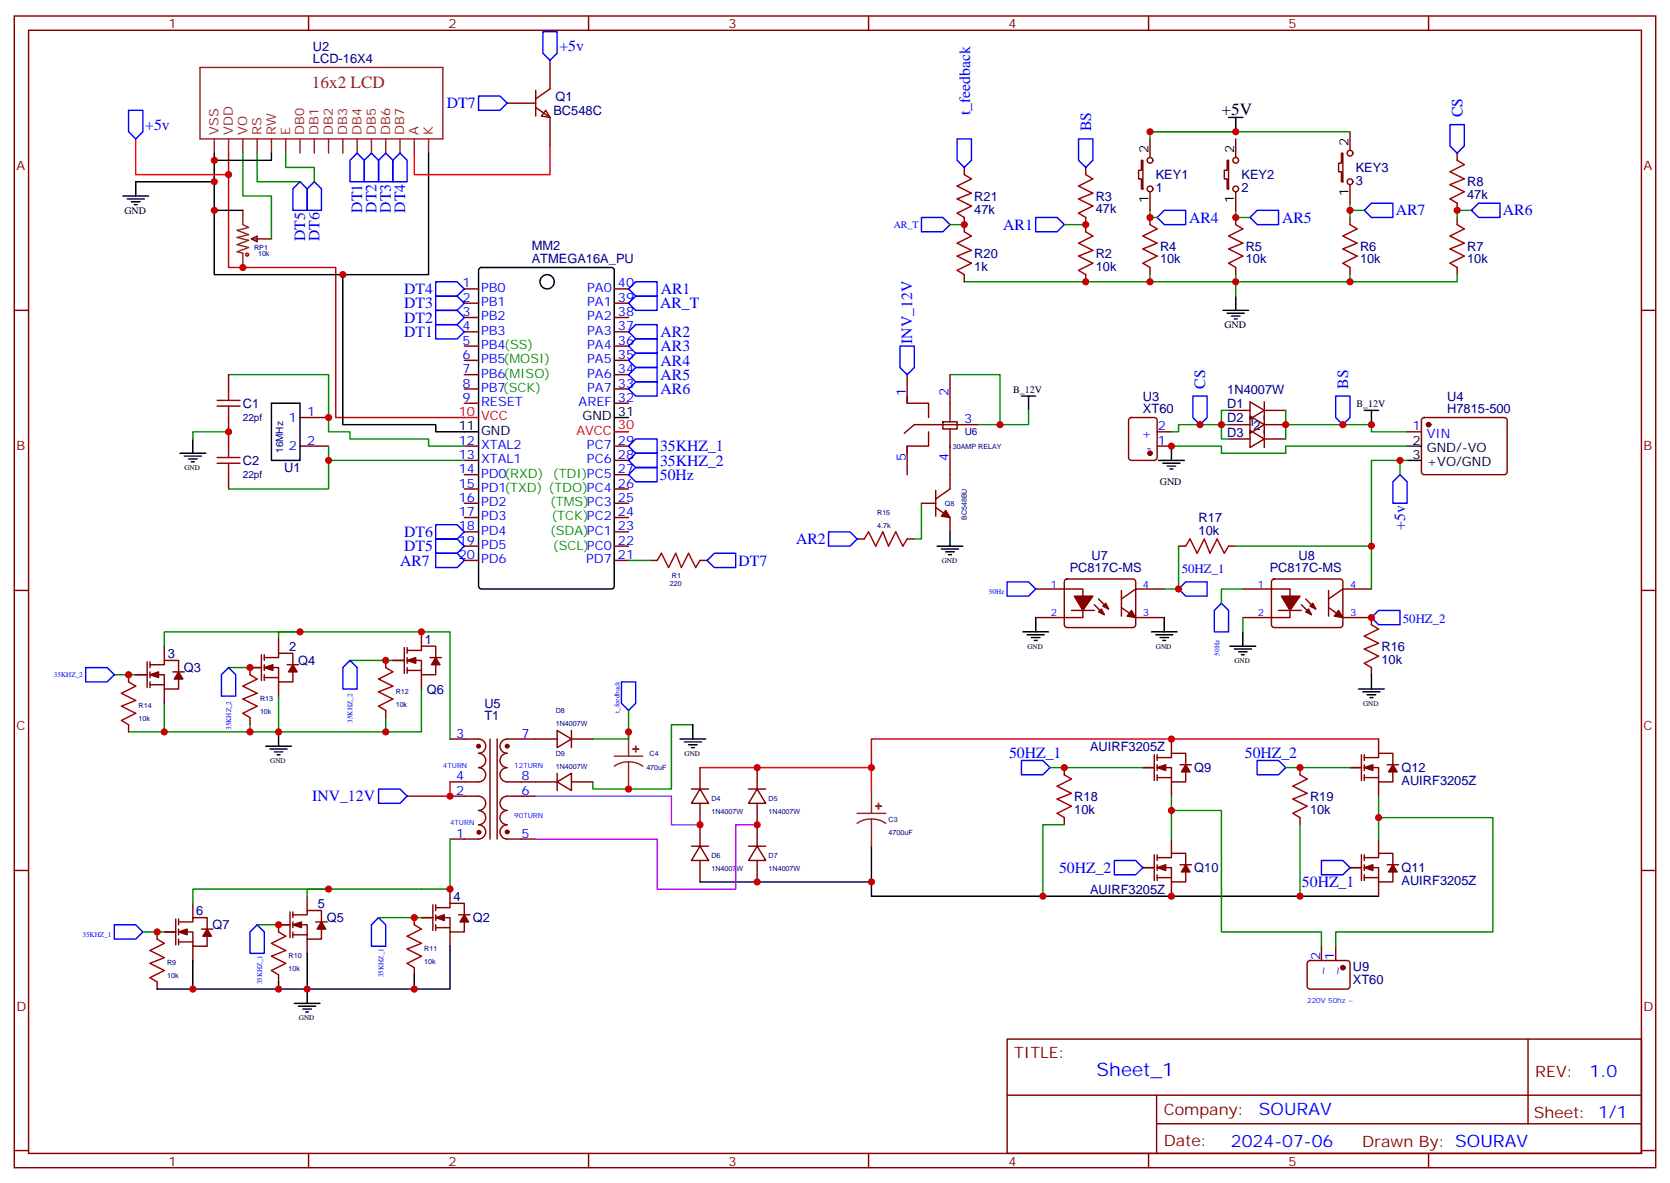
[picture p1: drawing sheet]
<svg xmlns="http://www.w3.org/2000/svg" width="412mm" height="292mm" viewBox="0 0 412 292" stroke-linecap="round" stroke-linejoin="round" font-family="sans-serif">
<g fill="none" stroke="#870000" stroke-width=".35">
<path d="M3.5 4h405.4v284.3h-405.4zM7.1 7.5h398.2v277.3h-398.2zM76.2 4v3.5M145.3 4v3.5M214.5 4v3.5M283.6 4v3.5M352.8 4v3.5M62.1 59l1.4-.7v1.4zM62.1 59h4.9M3.5 76.6h3.6M114.7 71.3h3.5M114.7 74.9h3.5"/>
<path d="M114.7 78.4h3.5M151.7 71.3h3.5M151.7 74.9h3.5M151.7 78.4h3.5M405.3 76.6h3.6M56.4 92.5v3.5M114.7 96h3.5M114.7 81.9h3.5M114.7 85.4h3.5M114.7 89h3.5M114.7 92.5h3.5M114.7 99.6h3.5"/>
<path d="M151.7 96h3.5M151.7 81.9h3.5M151.7 85.4h3.5M151.7 89h3.5M151.7 92.5h3.5M151.7 99.6h3.5M56.4 103.1v7M56.4 117.2v3.5M74.1 103.1h7M74.1 110.1h7M114.7 110.1h3.5M114.7 113.7h3.5"/>
<path d="M114.7 117.2h3.5M151.7 110.1h3.5M151.7 113.7h3.5M151.7 117.2h3.5M114.7 120.7h3.5M114.7 124.2h3.5M114.7 127.8h3.5M114.7 131.3h3.5M114.7 134.8h3.5M114.7 138.4h3.5M151.7 120.7h3.5M151.7 124.2h3.5"/>
<path d="M151.7 127.8h3.5M151.7 131.3h3.5M151.7 134.8h3.5M151.7 138.4h3.5M3.5 145.8h3.6M405.3 145.8h3.6M3.5 214.9h3.6M405.3 214.9h3.6M248.7 256.5h156.6v28.3h-156.6zM377.3 256.6v20.8M248.7 270.4h156.5M285.6 277.4h119.6"/>
<path d="M285.6 270.4v14.1M3.5 284.1h3.6M76.2 284.8v3.5M145.3 284.8v3.5M214.5 284.8v3.5M283.6 284.8v3.5M352.8 284.8v3.5M405.3 284.1h3.6"/>
</g>
<g fill="none" stroke="#000" stroke-width=".35">
<path d="M52.9 37.8v30h31.8v37h22.9v1.8h10.6M67 37.8v1.8h-14.1M105.8 37.8v30h-21.1M30.3 48.4h6.4M31.4 49.1h4.2M32.5 49.8h2.1M33.2 50.5h.7M52.9 44.9h-19.4v3.5M52.9 51.9h7.1M118.4 66.2l.5-.2h32.1a.71 .71 0 0 1 .7 .7v78a.76 .76 0 0 1-.7 .7h-32.1a.76 .76 0 0 1-.7-.7v-78zM67 99.6h7.1v14.1h-7.1zM44.4 111.9h6.4"/>
<path d="M45.5 112.6h4.2M46.6 113.3h2.1M47.3 114h.7M47.6 108.4v3.5M151.7 103.1h3.5"/>
<circle cx="135.1" cy="69.6" r="1.76"/>
</g>
<path d="M33.5 34.3v8.8h22.9M114.7 103.1h3.5M151.7 106.6h3.5" fill="none" stroke="#f00" stroke-width=".35"/>
<path d="M60 37.8v10.6h7v10.6M63.5 37.8v7.1h10.6M70.6 37.8v3.5h7v3.6M56.4 92.5h24.7v14.1h5.3v1.8h19.4v1.7h8.9M56.4 106.6h-8.8v1.8M81.1 110.1v3.6h33.6M81.1 113.7v7h-24.7" fill="none" stroke="#008700" stroke-width=".35"/>
<g fill="none" stroke="#a10000" stroke-width=".35">
<path d="M53.6 98.8h5.7M56.4 96v2.8M53.6 100.3h5.7M53.6 114.4h5.7M53.6 113h5.7M56.4 100.3v2.8M56.4 110.1v2.9M56.4 114.4v2.8"/>
<circle cx="61" cy="62.9" r=".35"/>
</g>
<g fill="none" stroke="#8c2424" stroke-width=".35">
<path d="M49.4 16.7h60v17.6h-60zM52.9 34.3v3.5M56.4 34.3v3.5M60 34.3v3.5M63.5 34.3v3.5M67 34.3v3.5M70.6 34.3v3.5M74.1 34.3v3.5M77.6 34.3v3.5M81.1 34.3v3.5M84.7 34.3v3.5M88.2 34.3v3.5"/>
<path d="M91.7 34.3v3.5M95.2 34.3v3.5M98.8 34.3v3.5M102.3 34.3v3.5M105.8 34.3v3.5M60 51.9v3.6l1.4 .7-2.8 .7 2.8 1-2.8 .7 2.8 .7-2.8 1.1 2.8 .7-2.8 1.1 1.4 .3v3.5"/>
</g>
<g fill="none" stroke="#00f" stroke-width=".35">
<path d="M86.4 39.6l1.8-1.8 1.8 1.8v5.3h-3.6zM91.7 37.8l1.8 1.8v5.3h-3.5v-5.3zM95.2 37.8l1.8 1.8v5.3h-3.5v-5.3zM98.8 37.8l1.7 1.8v5.3h-3.5v-5.3zM74.1 44.9l1.7 1.7v5.3h-3.5v-5.3zM77.6 44.9l1.8 1.7v5.3h-3.6v-5.3zM107.6 69.6h5.3l1.8 1.7-1.8 1.8h-5.3zM107.6 73.1h5.3l1.8 1.8-1.8 1.7h-5.3zM107.6 76.6h5.3l1.8 1.8-1.8 1.8h-5.3zM155.2 71.3l1.8-1.7h5.3v3.5h-5.3zM107.6 80.2h5.3l1.8 1.7-1.8 1.8h-5.3zM155.2 96l1.8-1.7h5.3v3.5h-5.3z"/>
<path d="M155.2 92.5l1.8-1.8h5.3v3.6h-5.3zM155.2 89l1.8-1.8h5.3v3.5h-5.3zM155.2 81.9l1.8-1.7h5.3v3.5h-5.3zM157 83.7h5.3v3.5h-5.3l-1.8-1.8zM155.2 110.1l1.8-1.7h5.3v3.5h-5.3zM155.2 113.7l1.8-1.8h5.3v3.5h-5.3zM107.6 129.5h5.3l1.8 1.8-1.8 1.8h-5.3zM107.6 133.1h5.3l1.8 1.7-1.8 1.8h-5.3z"/>
</g>
<path d="M56.4 37.8v28.2h26.5v37.1h31.8" fill="none" stroke="#c00" stroke-width=".35"/>
<path d="M134.8 27.2l1 1.8-2.1-.4z" fill="#fff" stroke="#870000" stroke-width=".35"/>
<g fill="none" stroke="#870000" stroke-width=".35">
<path d="M135.8 14.9v7l-3.5 2.5M125.2 25.5h7.1M132.3 26.5l3.5 2.5v7.1M132.3 22.3v6.3M281.9 39.6h.3v7h-.3v-2.4h-.7v-2.1h.7zM284 34.3v4.6M303 39.6h.4v7h-.4v-2.4h-.7v-2.1h.7zM305.2 34.3v4.6M331.3 37.8h.3v7.1h-.3v-2.5h-.7v-2.1h.7zM333.4 32.5v4.6M359.8 37.8v1.8M238.1 41.3v1.8"/>
<path d="M238.1 53.7v3.5M268.1 41.3v1.8M268.1 53.7v3.5M284 47.3v4.6M284 53.7v1.8M305.2 47.3v4.6M305.2 53.7v1.8M333.4 45.6v4.6M333.4 53.7v1.8M359.8 50.2v1.7M359.8 53.7v1.8M238.1 67.8v1.8"/>
<path d="M268.1 67.8v1.8M284 66v1.8M305.2 66v1.8M333.4 66v1.8M359.8 66v1.8M224 97.8v1.8h5.3v3.5M224 92.5v7.1M234.6 92.5v11.6M308.7 99.2l3.5 2.1-3.5 2.1zM312.2 99.2v11.3M224 110.1v7.1M229.3 106.6v3.5h-5.3v1.8"/>
<path d="M232.8 104.1h3.6v1.8h-3.6zM234.6 105.9v14.8l-3.5 2.5M241.7 104.8h-15.9l-2.5 2.2M278.9 103.3l.5-.2h5.6a.71 .71 0 0 1 .8 .7v9.2a.76 .76 0 0 1-.8 .7h-5.6a.76 .76 0 0 1-.7-.7v-9.2zM285.8 110.1h3.5M285.8 106.6h3.5M303.4 101.3h5.3M303.4 108.4h5.3M303.4 104.8h5.3M308.7 106.3l3.5 2.1-3.5 2.1zM308.7 102.7l3.5 2.1-3.5 2.2zM312.2 101.3h5.3"/>
<path d="M312.2 108.4h5.3M312.2 104.8h5.3M347.5 106.6h3.5M351.2 103.3l.5-.2h19.8a.71 .71 0 0 1 .7 .7v12.7a.76 .76 0 0 1-.7 .7h-19.8a.76 .76 0 0 1-.7-.7v-12.7zM160.5 138.4h1.8M172.9 138.4h1.7M211.7 133.1h1.7M224 133.1h1.8M227.5 124.2h3.6M231.1 125.3l3.5 2.5v3.5M231.1 121.1v6.3M291 134.8h1.8"/>
<path d="M303.4 134.8h1.8M40.6 159.5v3.6M68.8 157.8v3.5M99.8 159.9v6.3M100.5 159.9v1.4M104.1 156v3.5M255.8 145.4h11.6v7.1h-11.6M263.1 143.2l.4-.3h16.3a.71 .71 0 0 1 .7 .8v10.5a.76 .76 0 0 1-.7 .7h-16.3a.76 .76 0 0 1-.7-.7v-10.5zM264.6 150.7h5.6M270.2 149.3l2.5 2.5M271.3 147.9l2.5 2.5M276.9 150l3.6 2.5h7"/>
<path d="M276.9 145.8v6.3M287.5 145.4h-7l-3.6 2.5M306.9 145.4h11.7v7.1h-11.7M314.2 143.2l.5-.3h16.2a.71 .71 0 0 1 .7 .8v10.5a.76 .76 0 0 1-.7 .7h-16.2a.76 .76 0 0 1-.7-.7v-10.5zM315.7 150.7h5.7M321.4 149.3l2.4 2.5M322.4 147.9l2.5 2.5M328.1 150l3.5 2.5h7.1v1.7M328.1 145.8v6.3M338.7 145.4h-7.1l-3.5 2.5M31.7 166.6v1.7M31.7 178.9v1.8"/>
<path d="M33.5 166.6h2.8M36.3 163.4v6.4M37 166.6h3.6v3.5h3.5v-2.5M37 164.1h3.6v-1h3.5v2.8M37 163.4v1.4M37 165.9v1.4M37 168.3v1.5M37 169.1h3.6M40.6 170.1v3.5M42.7 165.9h2.8M61.7 177.2v1.7M64.6 164.8h-2.9v1.8"/>
<path d="M64.6 161.6v6.4M65.3 164.8h3.5v3.5h3.5v-2.4M65.3 162.3h3.5v-1h3.5v2.8M65.3 161.6v1.5M65.3 164.1v1.4M65.3 166.6v1.4M65.3 167.3h3.5M68.8 168.3v3.6M70.9 164.1h2.8M95.2 163.1v1.7M95.2 175.4v1.8M97 163.1h2.8"/>
<path d="M100.5 163.1h3.6v3.5h3.5v-2.5M100.5 160.6h3.6v-1.1h3.5v2.8M100.5 162.3v1.5M100.5 164.8v1.4M100.5 165.5h3.6M104.1 166.6v3.5M106.2 162.3h2.8M338.7 164.8v1.8M111.1 182.5h7.1a1.76 1.76 0 0 1 1.7 1.7 1.76 1.76 0 0 1-1.7 1.8 1.76 1.76 0 0 1 1.7 1.7 1.76 1.76 0 0 1-1.7 1.8 1.76 1.76 0 0 1 1.7 1.8 1.76 1.76 0 0 1-1.7 1.7h-7.1M111.1 196.6h7.1a1.76 1.76 0 0 1 1.7 1.7 1.76 1.76 0 0 1-1.7 1.8 1.76 1.76 0 0 1 1.7 1.8 1.76 1.76 0 0 1-1.7 1.7 1.76 1.76 0 0 1 1.7 1.8 1.76 1.76 0 0 1-1.7 1.8h-7.1M121 182.5v24.7M122.8 182.5v24.7"/>
<path d="M132.3 196.6h-7.1a1.76 1.76 0 0 0-1.7 1.7 1.76 1.76 0 0 0 1.7 1.8 1.76 1.76 0 0 0-1.7 1.8 1.76 1.76 0 0 0 1.7 1.7 1.76 1.76 0 0 0-1.7 1.8 1.76 1.76 0 0 0 1.7 1.8h7.1M137.6 180.3l3.5 2.2-3.5 2.1zM137.6 193l3.5-2.1v4.3zM137.6 182.5h-12.4a1.76 1.76 0 0 0-1.7 1.7 1.76 1.76 0 0 0 1.7 1.8 1.76 1.76 0 0 0-1.7 1.7 1.76 1.76 0 0 0 1.7 1.8 1.76 1.76 0 0 0-1.7 1.8 1.76 1.76 0 0 0 1.7 1.7h12.4M137.6 190.9v4.3M141.1 193h5.3M141.1 182.5h5.3M141.1 180.3v4.3M170.7 194.8h4.3M172.9 194.8l2.1 3.5h-4.3zM172.9 189.5v5.3M172.9 198.3v10.6"/>
<path d="M184.9 194.8h4.2M187 194.8l2.1 3.5h-4.2zM187 189.5v5.3M187 198.3v10.6M262.8 189.5v1.8M282.2 189.5h2.8M285 186.3v6.4M285.8 189.5h3.5v3.5h3.5v-2.4M285.8 187h3.5v-1h3.5v2.8M285.8 186.3v1.4M285.8 188.8v1.4M285.8 191.3v1.4"/>
<path d="M285.8 192h3.5M289.3 182.5v3.5M289.3 193v3.6M291.4 188.8h2.8M321 189.5v1.8M333.4 189.5h2.8M336.2 186.3v6.4M336.9 189.5h3.5v3.5h3.6v-2.4M336.9 187h3.5v-1h3.6v2.8M336.9 192h3.5M336.9 186.3v1.4M336.9 188.8v1.4"/>
<path d="M336.9 191.3v1.4M340.4 182.5v3.5M340.4 193v3.6M342.5 188.8h2.9M111.1 219.5v3.5M170.7 208.9h4.3M172.9 208.9l2.1 3.5h-4.3zM172.9 212.4v5.3M184.9 208.9h4.2M187 208.9l2.1 3.5h-4.2zM187 212.4v5.3M262.8 201.9v1.7"/>
<path d="M282.2 214.2h2.8M285 211v6.4M285.8 214.2h3.5v3.5h3.5v-2.4M285.8 211.7h3.5v-1h3.5v2.8M285.8 211v1.4M285.8 213.5v1.4M285.8 216v1.4M285.8 216.7h3.5M289.3 207.2v3.5M289.3 217.7v3.6M291.4 213.5h2.8M321 201.9v1.7"/>
<path d="M333.4 214.2h2.8M336.2 211v6.4M336.9 214.2h3.5v3.5h3.6v-2.4M336.9 211.7h3.5v-1h3.6v2.8M336.9 216.7h3.5M336.9 211v1.4M336.9 213.5v1.4M336.9 216v1.4M340.4 207.2v3.5M340.4 217.7v3.6M342.5 213.5h2.9M38.8 230.1v1.7"/>
<path d="M40.6 230.1h2.8M43.4 226.9v6.4M44.1 230.1h3.5v3.5h3.6v-2.5M44.1 227.6h3.5v-1h3.6v2.8M44.1 226.9v1.4M44.1 229.4v1.4M44.1 231.8v1.5M44.1 232.6h3.5M47.6 223v3.6M47.6 233.6v3.5M49.7 229.4h2.9M71.6 228.3h-2.8v1.8"/>
<path d="M71.6 225.1v6.4M72.3 228.3h3.5v3.5h3.6v-2.4M72.3 225.8h3.5v-1h3.6v2.8M72.3 225.1v1.5M72.3 227.6v1.4M72.3 230.1v1.4M72.3 230.8h3.5M75.8 221.3v3.5M75.8 231.8v3.6M78 227.6h2.8M102.3 226.6v1.7M102.3 238.9v1.8"/>
<path d="M104.1 226.6h2.8M106.9 223.4v6.3M107.6 226.6h3.5v3.5h3.6v-2.5M107.6 224.1h3.5v-1.1h3.6v2.8M107.6 223.4v1.4M107.6 225.8v1.5M107.6 228.3v1.4M107.6 229h3.5M111.1 230.1v3.5M113.2 225.8h2.9M323 237.3l.5-.2h9.2a.71 .71 0 0 1 .7 .7v5.7a.76 .76 0 0 1-.7 .7h-9.2a.76 .76 0 0 1-.7-.7v-5.7zM326.3 233.6v3.5"/>
<path d="M329.8 233.6v3.5M38.8 242.4v1.8M68.8 240.7v1.7"/>
<circle cx="284" cy="39.6" r=".71"/>
<circle cx="305.2" cy="39.6" r=".71"/>
<circle cx="333.4" cy="37.8" r=".71"/>
<circle cx="284" cy="46.6" r=".71"/>
<circle cx="305.2" cy="46.6" r=".71"/>
<circle cx="333.4" cy="44.9" r=".71"/>
</g>
<path d="M135.8 36.1v7h-33.5v-5.3M172.9 189.5h42.3v5.3" fill="none" stroke="#f00" stroke-width=".35"/>
<g fill="none" stroke="#00f" stroke-width=".35">
<path d="M134.1 7.8h3.5v5.3l-1.8 1.8-1.7-1.8zM31.7 27.2h3.6v5.3l-1.8 1.8-1.8-1.8zM118.2 23.7h5.3l1.7 1.8-1.7 1.7h-5.3zM236.4 34.3h3.5v5.3l-1.8 1.7-1.7-1.7zM266.3 34.3h3.6v5.3l-1.8 1.7-1.8-1.7zM358.1 30.8h3.5v5.3l-1.8 1.7-1.7-1.7zM227.5 53.7h5.3l1.8 1.8-1.8 1.7h-5.3zM255.8 53.7h5.3l1.7 1.8-1.7 1.7h-5.3zM287.5 51.9h5.3v3.6h-5.3l-1.7-1.8zM310.4 51.9h5.3v3.6h-5.3l-1.7-1.8zM336.9 51.9l1.8-1.7h5.3v3.5h-5.3zM365.1 50.2h5.3v3.5h-5.3l-1.7-1.8z"/>
<path d="M155.2 74.9l1.8-1.8h5.3v3.5h-5.3zM222.2 85.4h3.6v5.3l-1.8 1.8-1.8-1.8zM294.6 97.8h3.5v5.3l-1.8 1.7-1.7-1.7zM329.8 97.8h3.6v5.3l-1.8 1.7-1.8-1.7zM155.2 117.2l1.8-1.8h5.3v3.6h-5.3zM345.7 117.2l1.8 1.8v5.2h-3.5v-5.2zM107.6 136.6h5.3l1.8 1.8-1.8 1.7h-5.3zM174.6 138.4l1.8-1.8h5.3v3.5h-5.3zM204.6 131.3h5.3l1.8 1.8-1.8 1.7h-5.3zM248.7 143.7h5.3l1.8 1.7-1.8 1.8h-5.3zM291 145.4l1.8-1.7h5.3v3.5h-5.3zM301.6 148.9l1.8 1.8v5.3h-3.5v-5.3z"/>
<path d="M338.7 152.5l1.7-1.8h5.3v3.5h-5.3zM21.2 164.8h5.3l1.7 1.8-1.7 1.7h-5.3zM54.7 166.6l1.7-1.8 1.8 1.8v5.3h-3.5zM86.4 163.1l1.8 1.7v5.3h-3.5v-5.3zM153.5 168.3h3.5v5.3l-1.8 1.8-1.7-1.8zM93.5 194.8h5.3l1.7 1.8-1.7 1.7h-5.3zM252.2 187.7h5.3l1.8 1.8-1.8 1.8h-5.3zM310.4 187.7h5.3l1.8 1.8-1.8 1.8h-5.3zM275.2 212.4h5.3l1.7 1.8-1.7 1.8h-5.3zM326.3 212.4h5.3l1.8 1.8-1.8 1.8h-5.3zM28.2 228.3h5.3l1.8 1.8-1.8 1.7h-5.3zM63.5 228.3l1.8 1.8v5.3h-3.6v-5.3z"/>
<path d="M93.5 226.6l1.7 1.7v5.3h-3.5v-5.3z"/>
</g>
<g fill="none" stroke="#a10000" stroke-width=".35">
<path d="M359.8 39.6l1.8 1-3.5 1.8 3.5 1.8-3.5 1.4 3.5 1.7-3.5 1.8 1.7 1.1M238.1 57.2l1.8 1.1-3.5 1.7 3.5 1.8-3.5 1.4 3.5 1.8-3.5 1.7 1.7 1.1M238.1 43.1l1.8 1.1-3.5 1.7 3.5 1.8-3.5 1.4 3.5 1.8-3.5 1.7 1.7 1.1M268.1 57.2l1.8 1.1-3.6 1.7 3.6 1.8-3.6 1.4 3.6 1.8-3.6 1.7 1.8 1.1M268.1 43.1l1.8 1.1-3.6 1.7 3.6 1.8-3.6 1.4 3.6 1.8-3.6 1.7 1.8 1.1M284 55.5l1.8 1-3.6 1.8 3.6 1.7-3.6 1.5 3.6 1.7-3.6 1.8 1.8 1M305.2 55.5l1.7 1-3.5 1.8 3.5 1.7-3.5 1.5 3.5 1.7-3.5 1.8 1.8 1M333.4 55.5l1.7 1-3.5 1.8 3.5 1.7-3.5 1.5 3.5 1.7-3.5 1.8 1.8 1M359.8 55.5l1.8 1-3.5 1.8 3.5 1.7-3.5 1.5 3.5 1.7-3.5 1.8 1.7 1M162.3 138.4l1-1.8 1.8 3.5 1.8-3.5 1.4 3.5 1.7-3.5 1.8 3.5 1.1-1.7M213.4 133.1l1.1-1.8 1.8 3.5 1.7-3.5 1.4 3.5 1.8-3.5 1.8 3.5 1-1.7M292.8 134.8l1.1-1.7 1.7 3.5 1.8-3.5 1.4 3.5 1.8-3.5 1.7 3.5 1.1-1.8"/>
<path d="M338.7 154.2l1.7 1.1-3.5 1.8 3.5 1.7-3.5 1.4 3.5 1.8-3.5 1.8 1.8 1M31.7 168.3l1.8 1.1-3.5 1.8 3.5 1.7-3.5 1.4 3.5 1.8-3.5 1.8 1.7 1M61.7 166.6l1.8 1-3.5 1.8 3.5 1.8-3.5 1.4 3.5 1.7-3.5 1.8 1.7 1.1M95.2 164.8l1.8 1.1-3.5 1.7 3.5 1.8-3.5 1.4 3.5 1.8-3.5 1.7 1.7 1.1M262.8 191.3l1.8 1-3.5 1.8 3.5 1.8-3.5 1.4 3.5 1.7-3.5 1.8 1.7 1.1M321 191.3l1.8 1-3.5 1.8 3.5 1.8-3.5 1.4 3.5 1.7-3.5 1.8 1.7 1.1M38.8 231.8l1.8 1.1-3.6 1.8 3.6 1.7-3.6 1.4 3.6 1.8-3.6 1.8 1.8 1M68.8 230.1l1.8 1-3.6 1.8 3.6 1.8-3.6 1.4 3.6 1.7-3.6 1.8 1.8 1.1M102.3 228.3l1.8 1.1-3.6 1.7 3.6 1.8-3.6 1.4 3.6 1.8-3.6 1.7 1.8 1.1"/>
</g>
<g fill="none" stroke="#008700" stroke-width=".35">
<path d="M284 32.5h49.4M305.2 32.5h-21.2v1.8M234.6 55.5h3.5M262.8 55.5h5.3M284 51.9v1.8h1.8M305.2 51.9v1.8h3.5M333.4 50.2v3.5M333.4 51.9h3.5M363.4 51.9h-3.6v1.8M284 67.8v1.8M305.2 67.8v5.3M333.4 67.8v1.8h-95.3"/>
<path d="M359.8 67.8v1.8h-26.4M234.6 92.5h12.3v12.3M254 101.3v3.5h-12.3M289.3 110.1h12.3v1.8h15.9v-1.8h30M303.4 101.3h-1.8v7.1h1.8M303.4 104.8h-12.4v1.8h-1.7M317.5 101.3v7.1M317.5 104.8h21.2v1.8h8.8M345.7 113.7h-7v31.7M347.5 113.7h-1.8v3.5M155.2 138.4h5.3M227.5 124.2v8.9h-1.7"/>
<path d="M291 134.8v10.6h-3.5M305.2 134.8h33.5M68.8 157.8v-1.8h42.3v26.5M74.1 156h-33.5v3.5M306.9 145.4h-5.3v3.5M306.9 152.5v3.5M28.2 166.6h5.3M40.6 173.6v7.1h-8.9M56.4 164.8h5.3M61.7 178.9v1.8h-21.1M68.8 171.9v8.8h-7.1M86.4 163.1h10.6"/>
<path d="M95.2 177.2v3.5h-26.4M104.1 170.1v10.6h-8.9M155.2 175.4v7.1h-8.8M171.1 178.9h-5.3v15.9h-19.4v-1.8M259.3 189.5h22.9M289.3 196.6v10.6M317.5 189.5h15.9M340.4 196.6v10.6M81.1 219.5h-33.5v3.5M111.1 207.2v12.3h-35.3v1.8M262.8 203.6h-5.3v17.7M289.3 200.1h12.3v30h24.7v3.5"/>
<path d="M321 203.6v17.7M340.4 201.9h28.3v28.2h-38.9v3.5M35.3 230.1h5.3M63.5 228.3h5.3M93.5 226.6h10.6"/>
</g>
<g fill="none" stroke="#000" stroke-width=".35">
<path d="M303.4 29h3.5M305.2 29v3.5M302 76.6h6.3M303 77.3h4.3M304.1 78h2.1M304.8 78.7h.7M305.2 73.1v3.5M252.2 97.8h3.6M254 97.8v3.5M286.1 113.7h6.4M287.2 114.4h4.2M288.2 115.1h2.1"/>
<path d="M288.9 115.8h.7M289.3 110.1v3.6M336.9 101.3h3.5M338.7 101.3v3.5M347.5 113.7h3.5M347.5 110.1h3.5M231.4 134.8h6.4M232.5 135.5h4.2M233.5 136.2h2.2M234.2 136.9h.7M234.6 131.3v3.5M252.6 156h6.3"/>
<path d="M253.6 156.7h4.3M254.7 157.4h2.1M255.4 158.1h.7M255.8 152.5v3.5M284.3 156h6.4M285.4 156.7h4.2M286.5 157.4h2.1M287.2 158.1h.7M287.5 152.5v3.5M303.7 159.5h6.4M306.9 156v3.5M171.1 178.9v3.6"/>
<path d="M304.8 160.2h4.2M305.9 160.9h2.1M306.6 161.6h.7M335.5 170.1h6.3M336.5 170.8h4.3M337.6 171.5h2.1M338.3 172.2h.7M338.7 166.6v3.5M65.6 184.2h6.4M66.7 184.9h4.2M67.7 185.6h2.1M68.4 186.3h.7"/>
<path d="M68.8 180.7v3.5M167.9 182.5h6.4M169 183.2h4.2M170 183.9h2.2M170.7 184.6h.7M215.2 208.9v8.8h-42.3M215.2 217.7v3.6h125.2M47.6 237.1v7.1h-8.8M75.8 235.4v8.8h-7M111.1 233.6v10.6h-8.8M68.8 242.4v1.8h-21.2M72.7 247.7h6.3"/>
<path d="M73.7 248.4h4.3M74.8 249.1h2.1M75.5 249.8h.7M102.3 240.7v3.5h-26.5v3.5"/>
</g>
<g fill="#870000" stroke="#870000" stroke-width=".35">
<path d="M114.7 225.8l1 1.8h-2.1z"/>
<path d="M107.6 226.6l2.1-.8v1.5z"/>
<path d="M79.4 227.6l1 1.8h-2.1z"/>
<path d="M72.3 228.3l2.1-.7v1.4z"/>
<path d="M51.2 229.4l1 1.7h-2.1z"/>
<path d="M44.1 230.1l2.1-.7v1.4z"/>
<path d="M44.1 165.9l1.1 1.7h-2.2z"/>
<path d="M37 166.6l2.2-.7v1.4z"/>
<path d="M72.3 164.1l1.1 1.8h-2.1z"/>
<path d="M65.3 164.8l2.1-.7v1.4z"/>
<path d="M107.6 162.3l1.1 1.8h-2.2z"/>
<path d="M100.5 163.1l2.2-.8v1.5z"/>
<path d="M233.5 126l1.1 1.8-2.1-.4z"/>
<path d="M292.8 188.8l1.1 1.8h-2.2z"/>
<path d="M285.8 189.5l2.1-.7v1.4z"/>
<path d="M292.8 213.5l1.1 1.8h-2.2z"/>
<path d="M285.8 214.2l2.1-.7v1.4z"/>
<path d="M344 213.5l1 1.8h-2.1z"/>
<path d="M336.9 214.2l2.1-.7v1.4z"/>
<path d="M344 188.8l1 1.8h-2.1z"/>
<path d="M336.9 189.5l2.1-.7v1.4z"/>
<path d="M279.4 150.7l1.1 1.8-2.2-.4z"/>
<path d="M272 150.4l.7 1.4-1.4-.7z"/>
<path d="M273 148.9l.8 1.5-1.5-.8z"/>
<path d="M265.3 147.2h4.6l-2.5 3.5z"/>
<path d="M330.6 150.7l1 1.8-2.1-.4z"/>
<path d="M322.4 151.1l.7-.7 .7 1.4z"/>
<path d="M323.5 149.6l.7-.7 .7 1.5z"/>
<path d="M316.4 147.2h4.6l-2.4 3.5z"/>
<circle cx="284" cy="111.9" r=".53"/>
<circle cx="352.8" cy="104.8" r=".53"/>
<circle cx="125.2" cy="205.4" r=".44"/>
<circle cx="118.3" cy="205.5" r=".44"/>
<circle cx="125.2" cy="184.2" r=".44"/>
<circle cx="118.2" cy="184.2" r=".44"/>
<circle cx="331.6" cy="238.9" r=".53"/>
</g>
<path d="M111.1 193v3.6h-10.6M340.4 182.5h-125.2v7" fill="none" stroke="#c00" stroke-width=".35"/>
<path d="M151.7 186.7h7M155.2 188.1l-1.8 .2-1.7 .9M155.2 188.1l1.9 .2 1.6 .9M155.2 180.7v6M155.2 188.1v6.7M215.2 194.8v6M211.7 200.8h7M215.2 202.2l-1.9 .2-1.6 .9M215.2 202.2l1.8 .3 1.7 .8M215.2 202.2v6.7" fill="none" stroke="#8c2424" stroke-width=".35"/>
<g fill="#8c2424" stroke="#8c2424" stroke-width=".35">
<path d="M216.3 199l1.4 .1z"/>
<path d="M216.9 198.3l.1 1.4z"/>
<path d="M156.3 184.9l1.4 .1z"/>
<path d="M157 184.2v1.4z"/>
</g>
<path d="M132.3 196.6h33.5v7h7.1" fill="none" stroke="#93f" stroke-width=".35"/>
<path d="M187 203.6h-5.3v15.9h-19.4v-12.3h-30" fill="none" stroke="#c0f" stroke-width=".35"/>
<g fill="#c00">
<circle cx="81.1" cy="103.1" r=".88"/>
<circle cx="81.1" cy="113.7" r=".88"/>
<circle cx="56.4" cy="106.6" r=".88"/>
<circle cx="56.4" cy="43.1" r=".88"/>
<circle cx="52.9" cy="44.9" r=".88"/>
<circle cx="60" cy="66" r=".88"/>
<circle cx="52.9" cy="51.9" r=".88"/>
<circle cx="52.9" cy="39.6" r=".88"/>
<circle cx="84.7" cy="67.8" r=".88"/>
<circle cx="268.1" cy="55.5" r=".88"/>
<circle cx="284" cy="53.7" r=".88"/>
<circle cx="305.2" cy="53.7" r=".88"/>
<circle cx="305.2" cy="69.6" r=".88"/>
<circle cx="305.2" cy="32.5" r=".88"/>
<circle cx="284" cy="32.5" r=".88"/>
<circle cx="333.4" cy="51.9" r=".88"/>
<circle cx="333.4" cy="69.6" r=".88"/>
<circle cx="284" cy="69.6" r=".88"/>
<circle cx="359.8" cy="51.9" r=".88"/>
<circle cx="317.5" cy="104.8" r=".88"/>
<circle cx="301.6" cy="104.8" r=".88"/>
<circle cx="331.6" cy="104.8" r=".88"/>
<circle cx="296.3" cy="104.8" r=".88"/>
<circle cx="338.7" cy="104.8" r=".88"/>
<circle cx="289.3" cy="110.1" r=".88"/>
<circle cx="81.1" cy="219.5" r=".88"/>
<circle cx="111.1" cy="196.6" r=".88"/>
<circle cx="111.1" cy="219.5" r=".88"/>
<circle cx="38.8" cy="230.1" r=".88"/>
<circle cx="68.8" cy="228.3" r=".88"/>
<circle cx="102.3" cy="226.6" r=".88"/>
<circle cx="47.6" cy="244.2" r=".88"/>
<circle cx="68.8" cy="244.2" r=".88"/>
<circle cx="75.8" cy="244.2" r=".88"/>
<circle cx="102.3" cy="244.2" r=".88"/>
<circle cx="95.3" cy="180.7" r=".88"/>
<circle cx="68.8" cy="180.7" r=".88"/>
<circle cx="61.7" cy="180.7" r=".88"/>
<circle cx="40.6" cy="180.7" r=".88"/>
<circle cx="95.3" cy="163.1" r=".88"/>
<circle cx="61.7" cy="164.8" r=".88"/>
<circle cx="31.8" cy="166.6" r=".88"/>
<circle cx="74.1" cy="156" r=".88"/>
<circle cx="104.1" cy="156" r=".88"/>
<circle cx="246.9" cy="104.8" r=".88"/>
<circle cx="187" cy="189.5" r=".88"/>
<circle cx="187" cy="217.7" r=".88"/>
<circle cx="172.9" cy="203.6" r=".88"/>
<circle cx="187" cy="203.6" r=".88"/>
<circle cx="215.2" cy="217.7" r=".88"/>
<circle cx="289.3" cy="221.3" r=".88"/>
<circle cx="215.2" cy="189.5" r=".88"/>
<circle cx="289.3" cy="182.5" r=".88"/>
<circle cx="345.7" cy="113.7" r=".88"/>
<circle cx="338.7" cy="134.8" r=".88"/>
<circle cx="291" cy="145.4" r=".88"/>
<circle cx="338.7" cy="152.5" r=".88"/>
<circle cx="321" cy="189.5" r=".88"/>
<circle cx="321" cy="221.3" r=".88"/>
<circle cx="262.8" cy="189.5" r=".88"/>
<circle cx="257.5" cy="221.3" r=".88"/>
<circle cx="289.3" cy="200.1" r=".88"/>
<circle cx="340.4" cy="201.9" r=".88"/>
<circle cx="155.2" cy="194.8" r=".88"/>
<circle cx="155.2" cy="180.7" r=".88"/>
<circle cx="268.1" cy="69.6" r=".88"/>
<circle cx="238.1" cy="55.5" r=".88"/>
</g>
<text font-size="4.6" fill="#00f" x="270.8" y="265.6">Sheet_1</text>
<text font-size="4.2" fill="#8d2323" x="77" y="21.7">16x2 LCD</text>
<text font-size="4.2" x="301.6" y="28.3">+5V</text>
<g font-size="4.2" fill="#00f">
<text x="392.5" y="265.8">1.0</text>
<text x="310.9" y="275.4">SOURAV</text>
<text x="304" y="283.2">2024-07-06</text>
</g>
<g font-size="3.9" fill="#00f">
<text x="138.1" y="12.6">+5v</text>
<text x="110.4" y="26.7">DT7</text>
<text x="239.6" y="28.4" transform="rotate(-90 239.6 28.4)">t_feedback</text>
<text x="361.1" y="28.9" transform="rotate(-90 361.1 28.9)">CS</text>
<text x="35.9" y="32">+5v</text>
<text x="269.4" y="32.5" transform="rotate(-90 269.4 32.5)">BS</text>
<text x="89.5" y="52.5" transform="rotate(-90 89.5 52.5)">DT1</text>
<text x="93" y="52.5" transform="rotate(-90 93 52.5)">DT2</text>
<text x="96.5" y="52.5" transform="rotate(-90 96.5 52.5)">DT3</text>
<text x="100" y="52.5" transform="rotate(-90 100 52.5)">DT4</text>
<text x="344.7" y="53.2">AR7</text>
<text x="371.1" y="53.2">AR6</text>
<text x="75.4" y="59.5" transform="rotate(-90 75.4 59.5)">DT5</text>
<text x="78.9" y="59.5" transform="rotate(-90 78.9 59.5)">DT6</text>
<text x="247.8" y="56.7">AR1</text>
<text x="293.7" y="55">AR4</text>
<text x="316.6" y="55">AR5</text>
<text x="99.8" y="72.6">DT4</text>
<text x="99.8" y="76.1">DT3</text>
<text x="163" y="76.1">AR_T</text>
<text x="163.2" y="72.7">AR1</text>
<text x="99.8" y="79.7">DT2</text>
<text x="99.8" y="83.2">DT1</text>
<text x="163.1" y="83.2">AR2</text>
<text x="163.1" y="86.7">AR3</text>
<text x="225.3" y="84.9" transform="rotate(-90 225.3 84.9)">INV_12V</text>
<text x="163.1" y="93.8">AR5</text>
<text x="163.1" y="90.2">AR4</text>
<text x="297.6" y="96" transform="rotate(-90 297.6 96)">CS</text>
<text x="332.9" y="96" transform="rotate(-90 332.9 96)">BS</text>
<text x="163.1" y="97.3">AR6</text>
<text x="163" y="111.4">35KHZ_1</text>
<text x="163" y="118.5">50Hz</text>
<text x="163" y="114.9">35KHZ_2</text>
<text x="347" y="130.8" transform="rotate(-90 347 130.8)">+5v</text>
<text x="99.8" y="132.6">DT6</text>
<text x="99.8" y="136.1">DT5</text>
<text x="196.6" y="134.3">AR2</text>
<text x="98.8" y="139.6">AR7</text>
<text x="182.4" y="139.6">DT7</text>
<text x="249.2" y="187.3">50HZ_1</text>
<text x="307.4" y="187.3">50HZ_2</text>
<text x="77.1" y="197.8">INV_12V</text>
<text x="261.5" y="215.5">50HZ_2</text>
<text x="321.5" y="219">50HZ_1</text>
</g>
<g font-size="3.9" fill="#800">
<text x="250.5" y="261.1">TITLE:</text>
<text x="379.1" y="265.8">REV:</text>
<text x="287.4" y="275.3">Company:</text>
<text x="378.7" y="275.9">Sheet: 1/1</text>
<text x="287.4" y="283">Date:</text>
<text x="336.4" y="283.1">Drawn By: SOURAV</text>
</g>
<g font-size="3.2" fill="#800">
<text x="41.6" y="6.9">1</text>
<text x="110.8" y="6.9">2</text>
<text x="179.9" y="6.9">3</text>
<text x="249.1" y="6.9">4</text>
<text x="318.2" y="6.9">5</text>
<text x="4.1" y="42.1">A</text>
<text x="405.9" y="42.1">A</text>
<text x="4.1" y="111.2">B</text>
<text x="405.9" y="111.2">B</text>
<text x="4.1" y="180.3">C</text>
<text x="405.9" y="180.3">C</text>
<text x="4.1" y="249.5">D</text>
<text x="405.9" y="249.5">D</text>
<text x="41.6" y="287.8">1</text>
<text x="110.8" y="287.8">2</text>
<text x="179.9" y="287.8">3</text>
<text x="249.1" y="287.8">4</text>
<text x="318.2" y="287.8">5</text>
</g>
<g font-size="3.2" fill="#000080">
<text x="77.3" y="15.6">LCD-16X4</text>
<text x="77.3" y="12.5">U2</text>
<text x="136.7" y="28.4">BC548C</text>
<text x="137.1" y="24.8">Q1</text>
<text x="285.4" y="47.4">1</text>
<text x="285.4" y="44.2">KEY1</text>
<text x="306.6" y="47.4">2</text>
<text x="306.6" y="44.2">KEY2</text>
<text x="334.8" y="45.6">3</text>
<text x="334.8" y="42.5">KEY3</text>
<text x="362.3" y="46">R8</text>
<text x="240.6" y="52.8">47k</text>
<text x="240.6" y="49.6">R21</text>
<text x="270.6" y="52.7">47k</text>
<text x="270.6" y="49.5">R3</text>
<text x="362.3" y="49.2">47k</text>
<text x="131.3" y="65">ATMEGA16A_PU</text>
<text x="131.3" y="61.8">MM2</text>
<text x="240.6" y="63.7">R20</text>
<text x="270.6" y="63.6">R2</text>
<text x="286.5" y="65.1">10k</text>
<text x="286.5" y="61.9">R4</text>
<text x="307.6" y="65.1">10k</text>
<text x="307.6" y="61.9">R5</text>
<text x="335.8" y="65.1">10k</text>
<text x="335.8" y="61.9">R6</text>
<text x="362.3" y="65.1">10k</text>
<text x="362.3" y="61.9">R7</text>
<text x="240.6" y="66.9">1k</text>
<text x="270.6" y="66.8">10k</text>
<text x="60" y="100.7">C1</text>
<text x="282.2" y="99">U3</text>
<text x="303.1" y="100.8">D1</text>
<text x="303.1" y="97.2">1N4007W</text>
<text x="357.4" y="102">H7815-500</text>
<text x="357.4" y="98.9">U4</text>
<text x="282.2" y="102">XT60</text>
<text x="303.1" y="104.3">D2</text>
<text x="303.1" y="107.8">D3</text>
<text x="308.3" y="105.2">1</text>
<text x="309.5" y="106.1">2</text>
<text x="60" y="114.8">C2</text>
<text x="70.2" y="116.6">U1</text>
<text x="296" y="128.8">R17</text>
<text x="296" y="132">10k</text>
<text x="264.2" y="141.3">PC817C-MS</text>
<text x="269.5" y="138.3">U7</text>
<text x="313.6" y="141.3">PC817C-MS</text>
<text x="320.7" y="138.3">U8</text>
<text x="71.4" y="160.7">2</text>
<text x="104.9" y="158.9">1</text>
<text x="341.1" y="160.7">R16</text>
<text x="41.4" y="162.4">3</text>
<text x="45.4" y="166">Q3</text>
<text x="73.7" y="164.2">Q4</text>
<text x="341.1" y="163.8">10k</text>
<text x="105.4" y="171.2">Q6</text>
<text x="119.6" y="177.8">T1</text>
<text x="119.6" y="174.7">U5</text>
<text x="269.2" y="185.4">AUIRF3205Z</text>
<text x="294.9" y="190.7">Q9</text>
<text x="346.1" y="190.7">Q12</text>
<text x="265.3" y="197.8">R18</text>
<text x="323.5" y="197.8">R19</text>
<text x="346.1" y="193.9">AUIRF3205Z</text>
<text x="265.3" y="200.9">10k</text>
<text x="323.5" y="200.9">10k</text>
<text x="294.9" y="215.4">Q10</text>
<text x="346.1" y="215.4">Q11</text>
<text x="269.2" y="220.7">AUIRF3205Z</text>
<text x="346.1" y="218.6">AUIRF3205Z</text>
<text x="48.5" y="225.9">6</text>
<text x="78.5" y="224.2">5</text>
<text x="80.7" y="227.7">Q5</text>
<text x="112" y="222.4">4</text>
<text x="116.8" y="227.7">Q2</text>
<text x="52.5" y="229.5">Q7</text>
<text x="334.1" y="239.8">U9</text>
<text x="334.1" y="242.8">XT60</text>
</g>
<g font-size="3.2" fill="#8d2323">
<text x="54" y="33.2" transform="rotate(-90 54 33.2)">VSS</text>
<text x="57.5" y="33.2" transform="rotate(-90 57.5 33.2)">VDD</text>
<text x="61" y="33.2" transform="rotate(-90 61 33.2)">VO</text>
<text x="64.6" y="33.2" transform="rotate(-90 64.6 33.2)">RS</text>
<text x="68.1" y="33.2" transform="rotate(-90 68.1 33.2)">RW</text>
<text x="71.6" y="33.2" transform="rotate(-90 71.6 33.2)">E</text>
<text x="75.1" y="33.2" transform="rotate(-90 75.1 33.2)">DB0</text>
<text x="78.7" y="33.2" transform="rotate(-90 78.7 33.2)">DB1</text>
<text x="82.2" y="33.2" transform="rotate(-90 82.2 33.2)">DB2</text>
<text x="85.7" y="33.2" transform="rotate(-90 85.7 33.2)">DB3</text>
<text x="89.3" y="33.2" transform="rotate(-90 89.3 33.2)">DB4</text>
<text x="92.8" y="33.2" transform="rotate(-90 92.8 33.2)">DB5</text>
<text x="96.3" y="33.2" transform="rotate(-90 96.3 33.2)">DB6</text>
<text x="99.8" y="33.2" transform="rotate(-90 99.8 33.2)">DB7</text>
<text x="103.4" y="33.2" transform="rotate(-90 103.4 33.2)">A</text>
<text x="106.9" y="33.2" transform="rotate(-90 106.9 33.2)">K</text>
</g>
<g font-size="3.2">
<text x="283.6" y="37.8" transform="rotate(-90 283.6 37.8)">2</text>
<text x="304.8" y="37.8" transform="rotate(-90 304.8 37.8)">2</text>
<text x="333" y="36.1" transform="rotate(-90 333 36.1)">2</text>
<text x="283.6" y="50.1" transform="rotate(-90 283.6 50.1)">1</text>
<text x="304.8" y="50.1" transform="rotate(-90 304.8 50.1)">1</text>
<text x="333" y="48.3" transform="rotate(-90 333 48.3)">1</text>
<text x="113.3" y="106.3">11</text>
<text x="118.8" y="107.3">GND</text>
<text x="143.8" y="103.8">GND</text>
<text x="152.6" y="102.7">31</text>
<text x="348.8" y="109.8">2</text>
<text x="348.8" y="113.3">3</text>
<text x="352.3" y="111.5">GND/-VO</text>
<text x="352.3" y="115.1">+VO/GND</text>
</g>
<g font-size="3.2" fill="#00f">
<text x="114.2" y="71">1</text>
<text x="152.6" y="71">40</text>
<text x="114.2" y="74.5">2</text>
<text x="118.8" y="72">PB0</text>
<text x="118.8" y="75.6">PB1</text>
<text x="145" y="75.6">PA1</text>
<text x="145" y="72">PA0</text>
<text x="152.6" y="74.5">39</text>
<text x="114.2" y="78">3</text>
<text x="114.2" y="81.6">4</text>
<text x="118.8" y="79.1">PB2</text>
<text x="118.8" y="82.6">PB3</text>
<text x="145" y="82.6">PA3</text>
<text x="145" y="79.1">PA2</text>
<text x="152.6" y="81.6">37</text>
<text x="152.6" y="78">38</text>
<text x="114.2" y="85.1">5</text>
<text x="114.2" y="88.6">6</text>
<text x="118.8" y="86.1">PB4(SS)</text>
<text x="118.8" y="89.7">PB5(MOSI)</text>
<text x="145" y="89.7">PA5</text>
<text x="145" y="86.1">PA4</text>
<text x="152.6" y="88.6">35</text>
<text x="152.6" y="85.1">36</text>
<text x="114.2" y="95.7">8</text>
<text x="114.2" y="92.1">7</text>
<text x="118.8" y="93.2">PB6(MISO)</text>
<text x="145" y="93.2">PA6</text>
<text x="152.6" y="95.7">33</text>
<text x="152.6" y="92.1">34</text>
<text x="114.2" y="99.2">9</text>
<text x="118.8" y="96.7">PB7(SCK)</text>
<text x="118.8" y="100.3">RESET</text>
<text x="142.9" y="100.3">AREF</text>
<text x="145" y="96.7">PA7</text>
<text x="152.6" y="99.2">32</text>
<text x="223.7" y="97.8" transform="rotate(-90 223.7 97.8)">1</text>
<text x="234.2" y="97.8" transform="rotate(-90 234.2 97.8)">2</text>
<text x="71.4" y="104.1">1</text>
<text x="75.8" y="102.7">1</text>
<text x="238.1" y="104.5">3</text>
<text x="285.9" y="106.3">2</text>
<text x="348.8" y="106.3">1</text>
<text x="71.4" y="111.2">2</text>
<text x="75.8" y="109.8">2</text>
<text x="113.3" y="109.8">12</text>
<text x="113.3" y="113.3">13</text>
<text x="118.8" y="110.8">XTAL2</text>
<text x="144.9" y="110.8">PC7</text>
<text x="152.6" y="113.3">28</text>
<text x="152.6" y="109.8">29</text>
<text x="223.7" y="113.9" transform="rotate(-90 223.7 113.9)">5</text>
<text x="234.2" y="113.9" transform="rotate(-90 234.2 113.9)">4</text>
<text x="281.8" y="108">+</text>
<text x="283" y="111.5">-</text>
<text x="285.9" y="109.8">1</text>
<text x="352.3" y="108">VIN</text>
<text x="113.3" y="116.8">14</text>
<text x="118.8" y="114.4">XTAL1</text>
<text x="118.8" y="117.9">PD0(RXD)</text>
<text x="144.9" y="114.4">PC6</text>
<text x="152.6" y="116.8">27</text>
<text x="113.3" y="120.4">15</text>
<text x="113.3" y="123.9">16</text>
<text x="118.8" y="121.4">PD1(TXD) (TDO)PC4</text>
<text x="118.8" y="125">PD2</text>
<text x="152.6" y="123.9">25</text>
<text x="152.6" y="120.4">26</text>
<text x="113.3" y="127.4">17</text>
<text x="113.3" y="131">18</text>
<text x="118.8" y="128.5">PD3</text>
<text x="152.6" y="131">23</text>
<text x="152.6" y="127.4">24</text>
<text x="113.3" y="134.5">19</text>
<text x="118.8" y="132">PD4</text>
<text x="118.8" y="135.5">PD5</text>
<text x="152.6" y="134.5">22</text>
<text x="113.3" y="138">20</text>
<text x="118.8" y="139.1">PD6</text>
<text x="144.7" y="139.1">PD7</text>
<text x="152.6" y="138">21</text>
<text x="291.8" y="141.4">50HZ_1</text>
<text x="346.4" y="153.7">50HZ_2</text>
<text x="112.6" y="182.1">3</text>
<text x="128.8" y="182.1">7</text>
<text x="112.6" y="196.2">2</text>
<text x="112.6" y="192.7">4</text>
<text x="128.8" y="192.7">8</text>
<text x="128.8" y="196.2">6</text>
<text x="112.6" y="206.8">1</text>
<text x="128.8" y="206.8">5</text>
<text x="326" y="237" transform="rotate(-90 326 237)">2</text>
<text x="329.5" y="237" transform="rotate(-90 329.5 237)">1</text>
<text x="327.7" y="241" transform="rotate(-90 327.7 241)">~</text>
<text x="331.3" y="241" transform="rotate(-90 331.3 241)">~</text>
</g>
<g font-size="3.2" fill="#f00">
<text x="113.3" y="102.7">10</text>
<text x="118.8" y="103.8">VCC</text>
<text x="142.3" y="107.3">AVCC</text>
<text x="152.6" y="105.9">30</text>
</g>
<g font-size="3.2" fill="#090">
<text x="136.5" y="117.9">(TDI)PC5</text>
<text x="135.8" y="125">(TMS)PC3</text>
<text x="136.2" y="128.5">(TCK)PC2</text>
<text x="135.8" y="132">(SDA)PC1</text>
<text x="136.5" y="135.9">(SCL)PC0</text>
</g>
<g font-size="2.5">
<text x="30.7" y="52.8">GND</text>
<text x="302.4" y="81">GND</text>
<text x="250.2" y="96.9">B_12V</text>
<text x="334.9" y="100.4">B_12V</text>
<text x="286.4" y="119.8">GND</text>
</g>
<g font-size="2.5" fill="#00f">
<text x="220.7" y="56.3">AR_T</text>
<text x="259.5" y="145.1">1</text>
<text x="282.2" y="145.1">4</text>
<text x="310.6" y="145.1">1</text>
<text x="333.4" y="145.1">4</text>
<text x="259.5" y="152.1">2</text>
<text x="282.2" y="152.1">3</text>
<text x="310.6" y="152.1">2</text>
<text x="333.4" y="152.1">3</text>
</g>
<g font-size="2.5" fill="#000080">
<text x="60" y="103.9">22pf</text>
<text x="238.2" y="107.5">U6</text>
<text x="69.9" y="111.8" transform="rotate(-90 69.9 111.8)">16MHz</text>
<text x="60" y="118">22pf</text>
</g>
<g font-size="1.8" fill="#000080">
<text x="62.7" y="61.7">RP1</text>
<text x="63.7" y="63.1">10k</text>
<text x="235.3" y="110.8">30AMP RELAY</text>
<text x="233.3" y="124.9">Q8</text>
<text x="216.6" y="130.2">4.7k</text>
<text x="216.6" y="127">R15</text>
<text x="238.8" y="128.4" transform="rotate(-90 238.8 128.4)">BC548BU</text>
<text x="165.9" y="142.8">R1</text>
<text x="165.4" y="144.6">220</text>
<text x="64.2" y="173">R13</text>
<text x="97.7" y="171.3">R12</text>
<text x="34.2" y="178">10k</text>
<text x="34.2" y="174.8">R14</text>
<text x="64.2" y="176.2">10k</text>
<text x="97.7" y="174.5">10k</text>
<text x="137.2" y="179.3">1N4007W</text>
<text x="137.2" y="176.1">D8</text>
<text x="137.2" y="189.9">1N4007W</text>
<text x="137.2" y="186.7">D9</text>
<text x="159.6" y="190.2">470uF</text>
<text x="160.4" y="186.7">C4</text>
<text x="175.7" y="197.7">D4</text>
<text x="189.8" y="197.7">D5</text>
<text x="175.7" y="200.9">1N4007W</text>
<text x="189.8" y="200.9">1N4007W</text>
<text x="219.4" y="203">C3</text>
<text x="219.4" y="206.2">4700uF</text>
<text x="175.7" y="215">1N4007W</text>
<text x="175.7" y="211.8">D6</text>
<text x="189.8" y="215">1N4007W</text>
<text x="189.8" y="211.8">D7</text>
<text x="41.3" y="238.3">R9</text>
<text x="71.3" y="239.7">10k</text>
<text x="71.3" y="236.5">R10</text>
<text x="104.8" y="238">10k</text>
<text x="104.8" y="234.8">R11</text>
<text x="41.3" y="241.5">10k</text>
</g>
<g font-size="1.8">
<text x="45.6" y="116.1">GND</text>
<text x="232.6" y="139">GND</text>
<text x="253.7" y="160.2">GND</text>
<text x="285.5" y="160.2">GND</text>
<text x="304.9" y="163.7">GND</text>
<text x="336.6" y="174.3">GND</text>
<text x="66.8" y="188.4">GND</text>
<text x="169.1" y="186.6">GND</text>
<text x="73.8" y="251.9">GND</text>
</g>
<g font-size="1.8" fill="#00f">
<text x="244.2" y="146.7">50Hz</text>
<text x="301.1" y="161.8" transform="rotate(-90 301.1 161.8)">50Hz</text>
<text x="13.3" y="167.2">35KHZ_2</text>
<text x="87.1" y="178.4" transform="rotate(-90 87.1 178.4)">35KHZ_2</text>
<text x="152.9" y="175.9" transform="rotate(-90 152.9 175.9)">t_feedback</text>
<text x="57.1" y="180.2" transform="rotate(-90 57.1 180.2)">35KHZ_2</text>
<text x="109.4" y="189.5">4TURN</text>
<text x="127" y="189.5">12TURN</text>
<text x="111.1" y="203.6">4TURN</text>
<text x="127" y="201.9">90TURN</text>
<text x="20.4" y="231.3">35KHZ_1</text>
<text x="64.8" y="243" transform="rotate(-90 64.8 243)">35KHZ_1</text>
<text x="94.7" y="241.2" transform="rotate(-90 94.7 241.2)">35KHZ_1</text>
<text x="322.8" y="247.7">220V 50hz ~</text>
</g>
</svg>
